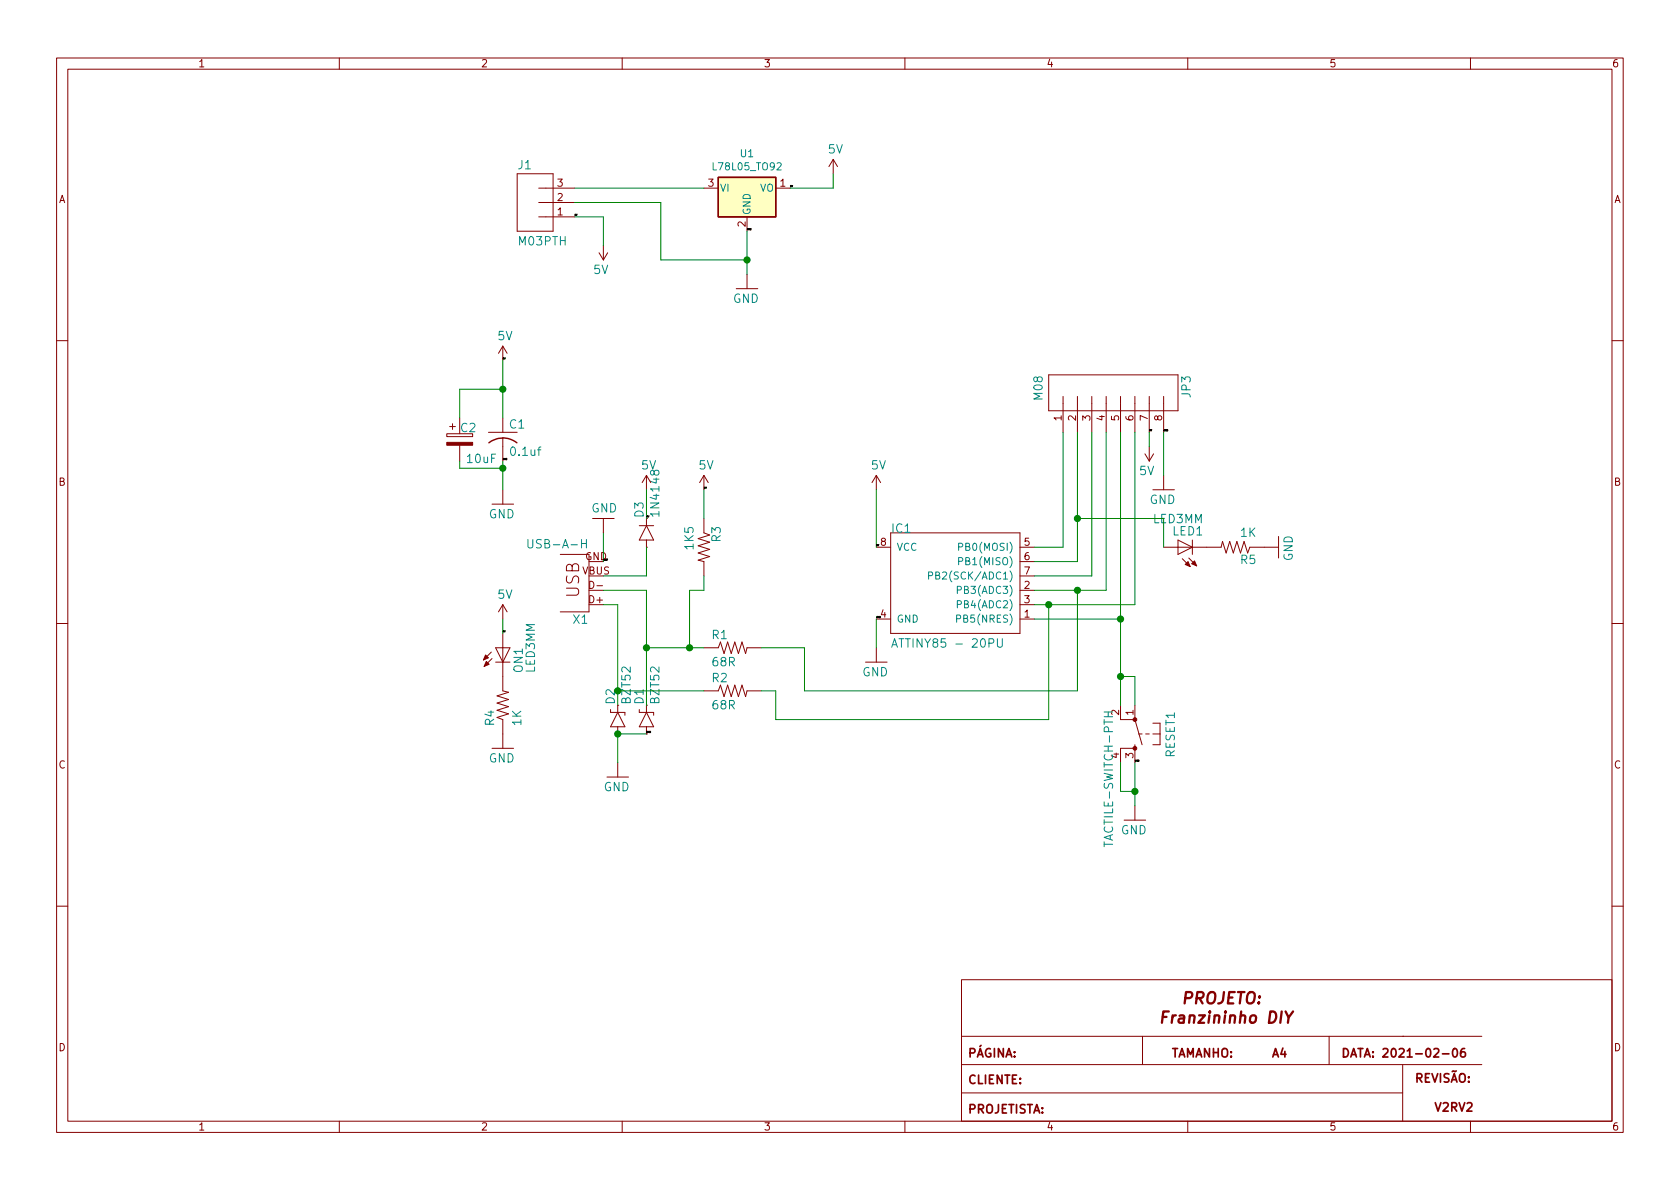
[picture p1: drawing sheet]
<svg xmlns="http://www.w3.org/2000/svg" width="297mm" height="210mm" viewBox="0 0 297 210" stroke-linecap="round" stroke-linejoin="round" font-family="sans-serif">
<g fill="none" stroke="#840000" stroke-width=".18">
<path d="M10 10.3h277v189.9h-277zM12 12.2h273v186.1h-273zM60 10.3v1.9M110 10.3v1.9M160 10.3v1.9M210 10.3v1.9M260 10.3v1.9M91.4 30.7h6.4v10.2h-6.4zM95.2 33.3h6.4M95.2 38.3h6.4M95.2 35.8h6.4M124.5 33.3h2.5"/>
<path d="M132.1 38.3v2.6M137.2 33.3h2.5M147.3 28.2l-.7 1.3M147.3 28.2l.8 1.3M147.3 28.2v2.5M105.9 44.7l.8 1.3M106.7 43.4v2.6M107.4 44.7l-.7 1.3M130.2 51h3.8M132.1 48.5v2.5M10 60.2h2M79 76.7h4.6v.5h-4.6z"/>
<path d="M79.5 75.4h1M80 74.9v1M81.3 73.9v2.8M81.3 78.7v2.8M86.4 76.4h5M88.9 61.2v2.5M88.9 73.9v2.5M88.9 77.5v4M88.9 61.2l-.8 1.3M88.9 61.2l.8 1.3M185.4 66.3h22.9v6.3h-22.9zM188 70.1v6.3"/>
<path d="M190.5 70.1v6.3M193 70.1v6.3M195.6 70.1v6.3M198.1 70.1v6.3M200.7 70.1v6.3M203.2 70.1v6.3M203.2 79v2.5M205.7 70.1v6.3M285 60.2h2M87 89.1h3.8M88.9 86.6v2.5M99.1 98h5v10.2h-5"/>
<path d="M104.8 91.7h3.8M106.7 91.7v2.5M113 93h2.6M114.3 96.8h.1M114.3 84.1v2.5M114.3 91.7v1.3M114.3 95.5v1.3M114.3 93l1.3 2.5h-2.6zM114.3 84.1l-.8 1.2M114.3 84.1l.8 1.2M124.5 84.1l-.8 1.2M124.5 84.1l.7 1.2"/>
<path d="M124.5 84.1v2.5M124.5 91.7v2.5l1 .4-2.1 .6 2.1 .7-2.1 .6 2.1 .6-2.1 .7 2.1 .6-2.1 .7 1.1 .2v2.5M154.9 96.8h2.6M154.9 84.1v2.5M154.9 84.1l-.7 1.2M154.9 84.1l.8 1.2M157.5 94.2h22.8v17.8h-22.8zM180.3 96.8h2.6M180.3 99.3h2.6M202.4 80.3l.8 1.2M203.8 86.6h3.8M204 80.3l-.8 1.2"/>
<path d="M205.7 96.8h10.2l.3-1 .6 2 .6-2 .7 2 .6-2 .6 2 .7-2 .6 2 .4-1h5.1M205.7 84.1v2.5M208.3 95.5l2.5 1.3-2.5 1.2zM209 98.8l1.4 1.4M210.2 98.7l1.4 1.4M210.8 95.5v2.5M226.1 94.9v3.8M10 110.3h2M86.9 115.3l-1.4 1.4M87 116.5l-1.4 1.4M87.6 117.1h2.6M87.6 114.5h2.6l-1.3 2.6z"/>
<path d="M88.9 106.9v2.6M88.9 112v10.2l1 .2-2 .7 2 .6-2 .6 2 .7-2 .6 2 .6-2 .7 1 .3v5.1M88.9 106.9l-.8 1.3M88.9 106.9l.8 1.3M124.5 114.5h2.5l.4-1 .6 2.1 .7-2.1 .6 2.1 .6-2.1 .7 2.1 .6-2.1 .6 2.1 .3-1.1h2.5M153 117.1h3.8M154.9 114.5v2.6M154.9 109.5h2.6M180.3 109.5h2.6M180.3 104.4h2.6M180.3 106.9h2.6M180.3 101.8h2.6"/>
<path d="M285 110.3h2M87 132.3h3.8M107.3 137.4h3.8M107.9 125.5v.5h2.6v.5M109.2 129.8h.1M109.2 124.7v1.3M109.2 128.5v1.3M109.2 134.9v2.5M109.2 126l1.3 2.5h-2.6zM113 125.5v.5h2.6v.5M114.3 129.8h.1M114.3 124.7v1.3"/>
<path d="M114.3 128.5v1.3M114.3 126l1.3 2.5h-2.6zM124.5 122.2h2.5l.4-1 .6 2 .7-2 .6 2 .6-2 .7 2 .6-2 .6 2 .3-1h2.5M198.1 124.7v2.5h2.6M200.7 132.3h-2.6v2.6M200.7 124.7v2.5M200.7 131.7v3.2M200.7 127.2l1.2 4.5M201.3 129.8h.6M202.6 129.8h.6M203.8 127.9h1.3v3.8h-1.3M203.8 129.8h1.3"/>
<path d="M198.8 145h3.8M200.7 142.5v2.5M10 160.2h2M170 173.2h115v25.1h-115zM285 160.2h2M60 198.3v1.9M110 198.3v1.9M160 198.3v1.9M170 183.3h92M170 188.3h92M170 193.3h78M202 183.3v5"/>
<path d="M210 198.3v1.9M235 183.3v5M248 183.3h.1M248 188.3v10M260 198.3v1.9"/>
</g>
<g fill="none" stroke="#840000" stroke-width=".3">
<path d="M225 186.9l.5-1.5 .5 1.5M225.2 186.5h.7M226.8 185.3l-.3 1.1h.9M227.2 185.9v1M250.5 190.6h.8l.1-.2-.1-.4-.2-.1h-.6v1.5M250.9 190.6l.5 .8M252 190.6h.6M252.8 189.9h-.8v1.5h.8M253.2 189.9l.5 1.5 .5-1.5M253.8 195l.5 1.5 .5-1.5M254.7 189.9v1.5M255 186.4h1.2"/>
<path d="M255.2 195.1l.2-.1h.4l.2 .1 .1 .3-1 1.1h1M256.2 189.9h-.6l-.2 .1v.4l.7 .3 .1 .4-.3 .3-.6-.1M256.6 191.4l.5-1.5 .5 1.5M256.7 195.8l.7-.1 .2-.2-.1-.4-.2-.1h-.6v1.5M256.8 190.9h.7M257 185.5l.2-.1a.8 .8 0 0 1 .5 .8 .8 .8 0 0 1-.5 .7 1 1 0 0 1-.2-1.4zM257 195.8l.6 .7M257.5 189.4l-.2 .1-.3-.1-.2 .1M258 195l.5 1.5 .5-1.5M258.1 190.1l.3-.2a.53 .53 0 0 1 .7 .5v.5a.51 .51 0 0 1-.8 .4 1.05 1.05 0 0 1-.2-1.2zM259 185.4a.59 .59 0 0 0-.8 .6l.1 .8 .2 .1 .5-.1 .1-.5-.1-.3h-.5l-.3 .3M259.4 195.1l.2-.1h.4l.2 .1v.3v.2l-.9 .9h.9"/>
<path d="M259.7 191.2v.2M259.7 190.4v.2"/>
</g>
<g fill="none" stroke="#840000" stroke-width=".41">
<path d="M205.6 179.8h.6M206.7 178.9h-1l-.3 2M207.3 179.5l-.1 1.4M207.9 179.5a.54 .54 0 0 0-.6 .4M208.6 179.6h.7v1.3M209.6 176.5h.7a.56 .56 0 0 0 .5-.5 .56 .56 0 0 0-.3-.6h-.8l-.3 2M210.4 179.7a.52 .52 0 0 1 .8 .1l-.1 1.1M210.4 179.5l-.2 1.4M211.6 176.5h.7a.56 .56 0 0 0 .5-.5 .56 .56 0 0 0-.3-.6h-.8l-.2 2M212 179.5h1.1l-1.2 1.4h1M212.1 176.5l.5 .9M213.7 175.7a.66 .66 0 0 1 1.1 0 1.43 1.43 0 0 1-.6 1.7l-.5-.1a1.49 1.49 0 0 1 0-1.6z"/>
<path d="M213.8 179.5l-.1 1.4M213.9 178.9v.2M214.8 179.7a.52 .52 0 0 1 .8 .1l-.1 1.1M214.8 179.5l-.2 1.4M216.4 175.4l-.2 1.5a.78 .78 0 0 1-.8 .5M216.6 179.5l-.2 1.4M216.7 178.9v.2M217.2 176.4h.7M217.5 179.7a.52 .52 0 0 1 .9 .1l-.1 1.1M217.6 179.5l-.2 1.4M218.3 175.4h-1l-.2 2h1M218.9 175.4h1.1"/>
<path d="M219.4 179.7a.5 .5 0 0 1 .8 .1l-.1 1.1M219.5 175.4l-.3 2M219.5 178.9l-.3 2M220.7 175.7a.66 .66 0 0 1 1.1 0 1.49 1.49 0 0 1-.6 1.7l-.6-.1a1.49 1.49 0 0 1 .1-1.6zM221.2 179.7a.53 .53 0 0 1 .5-.2 .53 .53 0 0 1 .4 .4l-.1 .6a.54 .54 0 0 1-.5 .4 .54 .54 0 0 1-.5-.4zM222.6 177.3v.1l-.1-.1h.1v.1M222.7 176.2v.2M224.6 178.9a.97 .97 0 0 1 1 .5 .97 .97 0 0 1-.3 1.2l-.5 .3h-.4zM226.6 178.9l-.2 2M227.3 178.9l.5 1 .8-1M227.8 179.9l-.1 1M209.4 180l-.7 .1a.4 .4 0 0 0-.3 .4 .4 .4 0 0 0 .2 .4l.7-.1"/>
</g>
<g fill="#840000" stroke="#840000" stroke-width=".18">
<path d="M79 78.2h4.6v.5h-4.6z"/>
<path d="M85.9 115.8l.5 .5-.9 .4z"/>
<path d="M86 117l.5 .5-.9 .4z"/>
<path d="M209.5 99.8l.6-.5 .3 .9z"/>
<path d="M210.7 99.7l.5-.5 .4 .9z"/>
<circle cx="200.7" cy="127.2" r=".33"/>
<circle cx="200.7" cy="132.3" r=".33"/>
</g>
<path d="M127 31.4h10.2v6.9h-10.2zM86.4 78.3a4.1 4.1 0 0 1 5 0" fill="none" stroke="#840000" stroke-width=".25"/>
<g fill="none" stroke="#008484" stroke-width=".18">
<path d="M93.3 95.4v1.2l.3 .3h.3l.3-.3v-1.2M102.8 96.1h.9M103.7 95.4v1.5M169.5 96.7h.6l.1-.2v-.3l-.2-.1h-.5v1.2M169.5 99.3l.6-.1 .1-.2v-.3l-.2-.1h-.5v1.3M157.7 114.4l.5-1.5 .5 1.5M157.8 114h.7M164.2 101.8l.6-.1v-.4l-.1-.2h-.5v1.3M169.1 109.4h.6l.1-.5-.2-.1h-.5v1.2M169.3 104.3l.6-.1v-.4l-.2-.1h-.4v1.2M169.3 106.9l.6-.1v-.5l-.2-.1h-.4v1.3M176.4 112.9v1.3l.3 .2h.2l.3-.2v-1.3"/>
<path d="M195.2 125.9h1.5M195.9 125.9v.8M195.2 148.9v.8"/>
</g>
<path d="M127 31.4h10.2v6.9h-10.2z" fill="#ffffc2" stroke="#ffffc2" stroke-width=".18"/>
<g fill="none" stroke="#008400" stroke-width=".18">
<path d="M101.6 33.3h22.9M101.6 35.8h15.2v10.2h15.3M101.6 38.3h5.1v5.1M147.3 30.7v2.6h-7.6M132.1 40.9v7.6M88.9 68.8h-7.6v5.1M88.9 63.7v10.2M188 76.4v20.4h-5.1M190.5 76.4v22.9h-7.6M193 76.4v25.4h-10.1M195.6 76.4v28h-12.7M198.1 76.4v48.3"/>
<path d="M200.7 76.4v30.5h-17.8M203.2 76.4v2.6M205.7 76.4v7.7M81.3 81.5v1.3h7.6M88.9 81.5v5.1M106.7 94.2v5.1M114.3 96.8v5h-7.6M114.3 86.6v5.1M124.5 86.6v5.1M154.9 86.6v10.2M190.5 91.7h15.2v5.1M88.9 109.5v2.5"/>
<path d="M106.7 106.9h2.5v15.3h15.3M106.7 104.4h7.6v20.3M114.3 114.5h10.2M124.5 101.8v2.6h-2.6v10.1M154.9 109.5v5M182.9 109.5h15.2M185.4 106.9v20.3h-48.2v-5h-2.6M190.5 104.4v17.8h-48.3v-7.7h-7.6M198.1 119.6h2.6v5.1M114.3 129.8h-5.1v5.1M198.1 134.9v5h2.6M200.7 134.9v7.6"/>
</g>
<g fill="#008400" stroke="#008400" stroke-width=".25">
<circle cx="121.9" cy="114.5" r=".51"/>
<circle cx="88.9" cy="82.8" r=".51"/>
<circle cx="190.5" cy="104.4" r=".51"/>
<circle cx="88.9" cy="68.8" r=".51"/>
<circle cx="200.7" cy="139.9" r=".51"/>
<circle cx="190.5" cy="91.7" r=".51"/>
<circle cx="114.3" cy="114.5" r=".51"/>
<circle cx="198.1" cy="119.6" r=".51"/>
<circle cx="132.1" cy="46" r=".51"/>
<circle cx="185.4" cy="106.9" r=".51"/>
<circle cx="109.2" cy="122.2" r=".51"/>
<circle cx="198.1" cy="109.5" r=".51"/>
<circle cx="109.2" cy="129.8" r=".51"/>
</g>
<text font-size="3" fill="#840000" x="102.4" y="105.7" transform="rotate(-90 102.4 105.7)">USB</text>
<g font-size="2.1" fill="#008484">
<text x="91.6" y="29.9">J1</text>
<text x="146.5" y="27.1">5V</text>
<text x="91.8" y="43.4">M03PTH</text>
<text x="105" y="48.5">5V</text>
<text x="129.6" y="53.6">GND</text>
<text x="88" y="60.2">5V</text>
<text x="184.4" y="70.7" transform="rotate(-90 184.4 70.7)">M08</text>
<text x="210.5" y="70.3" transform="rotate(-90 210.5 70.3)">JP3</text>
<text x="81.5" y="76.4">C2</text>
<text x="90.1" y="75.8">C1</text>
<text x="82.7" y="81.9">10uF</text>
<text x="90.4" y="80.6">0.1uf</text>
<text x="113.4" y="83">5V</text>
<text x="123.6" y="83">5V</text>
<text x="154.1" y="83">5V</text>
<text x="201.5" y="84">5V</text>
<text x="203.3" y="89.1">GND</text>
<text x="86.4" y="91.7">GND</text>
<text x="104.5" y="90.6">GND</text>
<text x="113.8" y="91.5" transform="rotate(-90 113.8 91.5)">D3</text>
<text x="116.6" y="90.9" transform="rotate(-90 116.6 90.9)">1N4148</text>
<text x="127.4" y="95.8" transform="rotate(-90 127.4 95.8)">R3</text>
<text x="157.7" y="94.2">IC1</text>
<text x="203.9" y="92.5">LED3MM</text>
<text x="207.4" y="94.7">LED1</text>
<text x="219.4" y="94.9">1K</text>
<text x="94.1" y="97">USB-A-H</text>
<text x="122.6" y="97.1" transform="rotate(-90 122.6 97.1)">1K5</text>
<text x="219.4" y="99.7">R5</text>
<text x="228.6" y="99.3" transform="rotate(-90 228.6 99.3)">GND</text>
<text x="88" y="105.9">5V</text>
<text x="101.4" y="110.3">X1</text>
<text x="125.9" y="113">R1</text>
<text x="92.4" y="118.9" transform="rotate(-90 92.4 118.9)">ON1</text>
<text x="94.6" y="119" transform="rotate(-90 94.6 119)">LED3MM</text>
<text x="126.1" y="117.8">68R</text>
<text x="152.5" y="119.6">GND</text>
<text x="159.1" y="114.5">ATTINY85 - 20PU</text>
<text x="111.5" y="124.3" transform="rotate(-90 111.5 124.3)">BZT52</text>
<text x="113.8" y="124.5" transform="rotate(-90 113.8 124.5)">D1</text>
<text x="116.6" y="124.3" transform="rotate(-90 116.6 124.3)">BZT52</text>
<text x="125.9" y="120.6">R2</text>
<text x="126.1" y="125.4">68R</text>
<text x="87.4" y="128.3" transform="rotate(-90 87.4 128.3)">R4</text>
<text x="92.2" y="128.3" transform="rotate(-90 92.2 128.3)">1K</text>
<text x="86.4" y="134.8">GND</text>
<text x="207.7" y="134" transform="rotate(-90 207.7 134)">RESET1</text>
<text x="106.7" y="139.9">GND</text>
<text x="196.8" y="149" transform="rotate(-90 196.8 149)">TACTILE-SWITCH-PTH</text>
<text x="198.2" y="147.5">GND</text>
</g>
<text font-size="2.1" fill="#008400" x="108.7" y="124.5" transform="rotate(-90 108.7 124.5)">D2</text>
<g font-size="2.1" fill="#840000">
<text x="171" y="187">PÁGINA:</text>
<text x="171" y="191.7">CLIENTE:</text>
<text x="207" y="187">TAMANHO:</text>
<text x="237" y="187">DATA: 2021-02-06</text>
<text x="171" y="196.9">PROJETISTA:</text>
</g>
<g font-size="1.8" fill="#840000">
<text x="35" y="11.9">1</text>
<text x="85" y="11.9">2</text>
<text x="135" y="11.9">3</text>
<text x="185" y="11.9">4</text>
<text x="235" y="11.9">5</text>
<text x="285" y="11.9">6</text>
<text x="10.4" y="35.9">A</text>
<text x="98.6" y="35.6">2</text>
<text x="98.6" y="33">3</text>
<text x="125.2" y="33">3</text>
<text x="137.9" y="33">1</text>
<text x="285.4" y="35.9">A</text>
<text x="98.6" y="38.1">1</text>
<text x="131.8" y="40.1" transform="rotate(-90 131.8 40.1)">2</text>
<text x="187.7" y="74.4" transform="rotate(-90 187.7 74.4)">1</text>
<text x="190.2" y="74.4" transform="rotate(-90 190.2 74.4)">2</text>
<text x="192.8" y="74.4" transform="rotate(-90 192.8 74.4)">3</text>
<text x="195.3" y="74.4" transform="rotate(-90 195.3 74.4)">4</text>
<text x="197.9" y="74.4" transform="rotate(-90 197.9 74.4)">5</text>
<text x="200.4" y="74.4" transform="rotate(-90 200.4 74.4)">6</text>
<text x="202.9" y="74.4" transform="rotate(-90 202.9 74.4)">7</text>
<text x="205.5" y="74.4" transform="rotate(-90 205.5 74.4)">8</text>
<text x="10.4" y="85.9">B</text>
<text x="285.4" y="85.9">B</text>
<text x="103" y="101.6">VBUS</text>
<text x="103.5" y="99.1">GND</text>
<text x="155.7" y="96.5">8</text>
<text x="181.1" y="96.5">5</text>
<text x="181.1" y="99.1">6</text>
<text x="181.1" y="101.6">7</text>
<text x="104.3" y="106.7">D+</text>
<text x="104.5" y="104.1">D-</text>
<text x="181.1" y="104.1">2</text>
<text x="181.1" y="106.7">3</text>
<text x="155.7" y="109.2">4</text>
<text x="181.1" y="109.2">1</text>
<text x="197.9" y="126.5" transform="rotate(-90 197.9 126.5)">2</text>
<text x="200.4" y="126.5" transform="rotate(-90 200.4 126.5)">1</text>
<text x="10.4" y="135.9">C</text>
<text x="197.9" y="134.1" transform="rotate(-90 197.9 134.1)">4</text>
<text x="200.4" y="134.1" transform="rotate(-90 200.4 134.1)">3</text>
<text x="285.4" y="135.9">C</text>
<text x="10.4" y="185.9">D</text>
<text x="285.4" y="185.9">D</text>
<text x="35" y="199.9">1</text>
<text x="85" y="199.9">2</text>
<text x="135" y="199.9">3</text>
<text x="185" y="199.9">4</text>
<text x="235" y="199.9">5</text>
<text x="285" y="199.9">6</text>
</g>
<g font-size="1.8" fill="#008484">
<text x="131" y="27.8">U1</text>
<text x="126.3" y="30.1">L78L05_TO92</text>
<text x="127.3" y="33.9">VI</text>
<text x="134.3" y="33.9">VO</text>
<text x="132.7" y="38.1" transform="rotate(-90 132.7 38.1)">GND</text>
<text x="158.5" y="97.4">VCC</text>
<text x="170.2" y="97.4">PB0(MOSI)</text>
<text x="170.2" y="99.9">PB1(MISO)</text>
<text x="165.7" y="102.5">PB2(SCK/ADC1)</text>
<text x="169.9" y="105">PB3(ADC3)</text>
<text x="169.9" y="107.6">PB4(ADC2)</text>
<text x="158.5" y="110.1">GND</text>
<text x="169.8" y="110.1">PB5(NRES)</text>
</g>
<g font-size=".4">
<text x="139.7" y="33.1">5V</text>
<text x="101.6" y="38.1">5V</text>
<text x="132.1" y="40.7">GND</text>
<text x="88.9" y="63.5">5V</text>
<text x="203.2" y="76.2">5V</text>
<text x="205.7" y="76.2">GND</text>
<text x="88.9" y="81.3">GND</text>
<text x="124.5" y="86.4">5V</text>
<text x="114.3" y="91.5">5V</text>
<text x="106.7" y="99.1">GND</text>
<text x="154.9" y="96.6">5V</text>
<text x="88.9" y="111.8">5V</text>
<text x="154.9" y="109.3">GND</text>
<text x="114.3" y="129.6">GND</text>
<text x="200.7" y="134.7">GND</text>
</g>
</svg>
